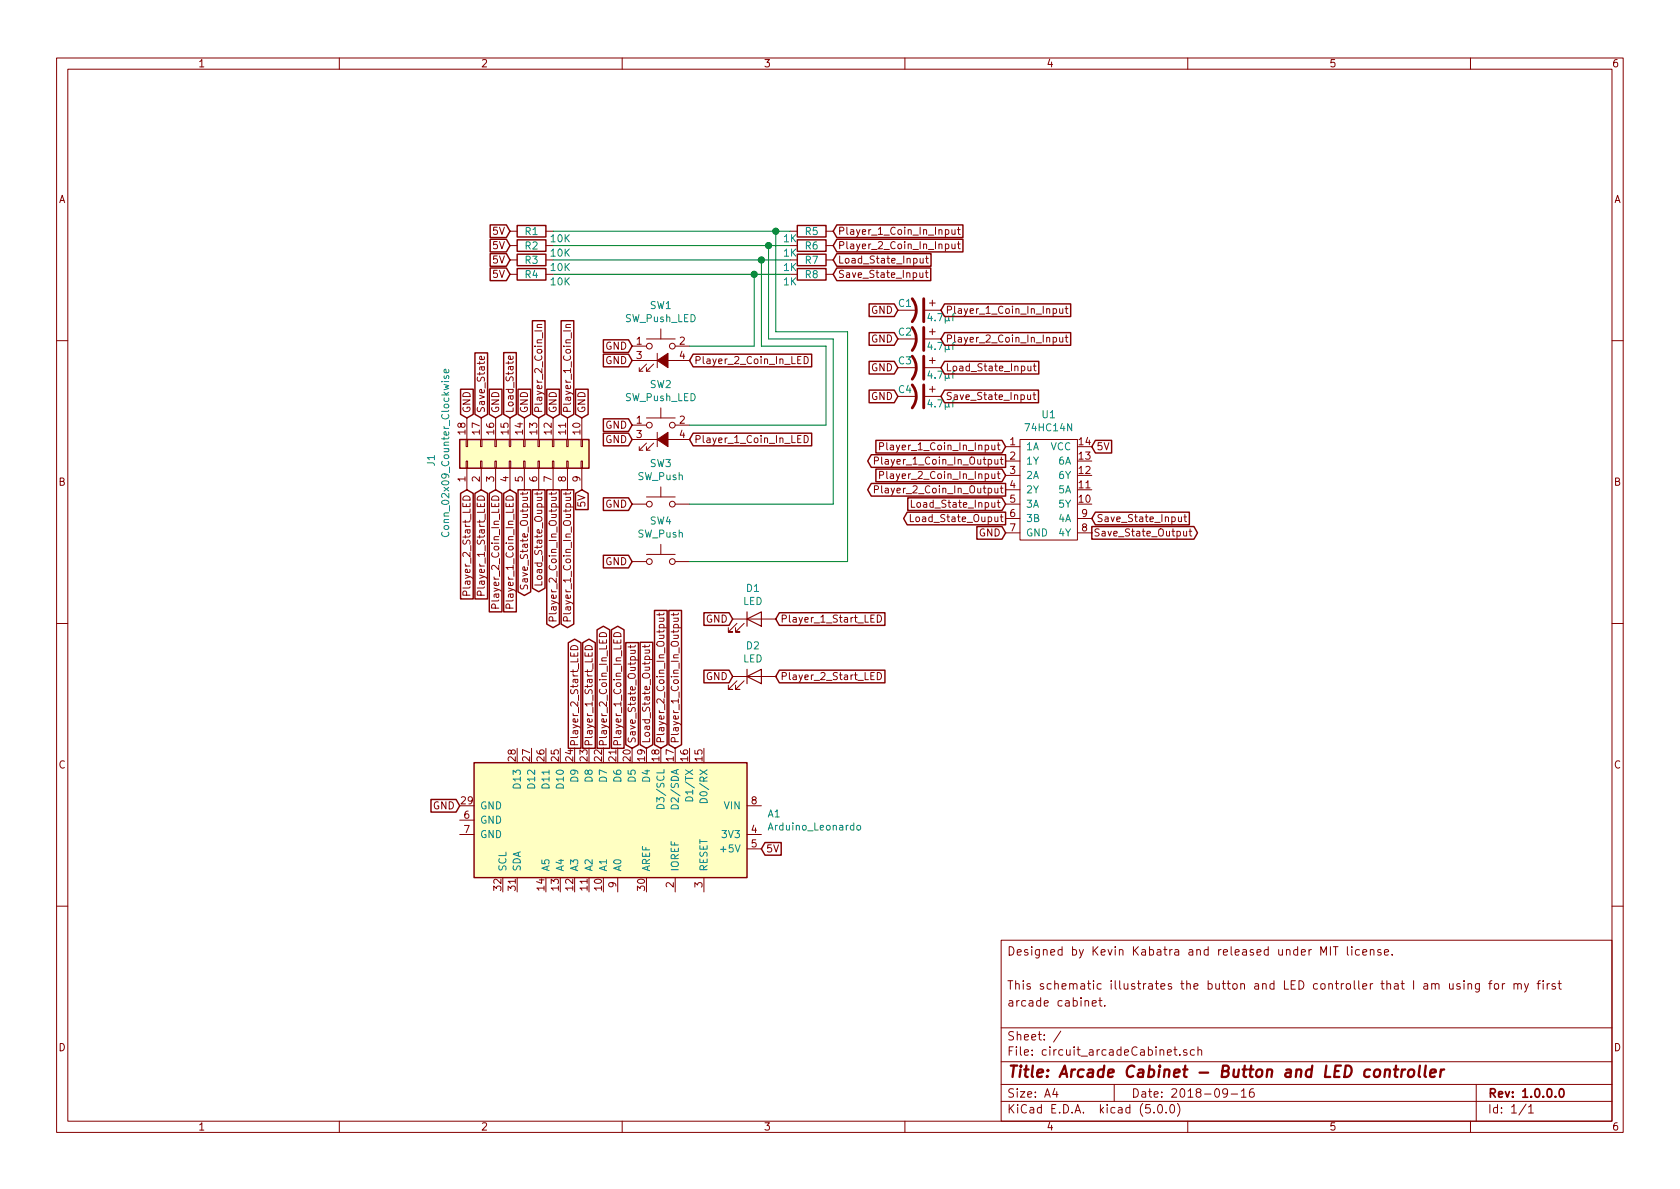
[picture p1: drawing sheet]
<svg xmlns="http://www.w3.org/2000/svg" width="297mm" height="210mm" viewBox="0 0 297 210" stroke-linecap="round" stroke-linejoin="round" font-family="sans-serif">
<g fill="none" stroke="#840000" stroke-width=".18">
<path d="M10 10.3h277v189.9h-277zM12 12.2h273v186.1h-273zM60 10.3v1.9M110 10.3v1.9M160 10.3v1.9M210 10.3v1.9M260 10.3v1.9M90.2 40.9h1.2M90.2 43.4h1.2M90.2 46h1.2M90.2 48.5h1.2M94.5 58.5h1.3"/>
<path d="M95 57.9h.8M95.8 57.4h-.8v.3l.1 .2M96.5 40.9h1.3M96.5 43.4h1.3M96.5 46h1.3M96.5 48.5h1.3M99.6 58.5h1.3M100.1 57.9h.8M100.9 57.4h-.8v.3l.1 .2M114.3 59.9h5.1M116.8 58.2v1.7M139.7 40.9h1.3"/>
<path d="M146 40.9h1.3M146 43.4h1.3M146 46h1.3M146 48.5h1.3M158.7 59.9h3.4M158.7 54.9h3.4M162.6 48.2l.1 .8 .3 .1 .2-.2M162.7 45.7v.8h.3l.2-.1M163.2 48.2v.9M163.2 45.7v.8M163.6 59.9h2.8M163.6 54.9h2.8"/>
<path d="M163.6 48.2h.5M163.7 45.7h.4M163.8 47.8v1.1l.3 .2M163.8 45.3v1l.3 .2M164.3 53.6h1.1M164.3 58.7h1.1M164.8 53.1v1M164.8 58.2v1M167.2 40.7l.3-.1 .3 .2-.2 .6h-.4M167.2 43.2l.3-.1 .3 .3-.2 .5h-.4M168.3 40.6l.1 .8h.3l.2-.1M168.3 43.1l.1 .8 .3 .1 .2-.1"/>
<path d="M168.9 40.6v.8M168.9 43.1v.9M169.3 40.6h.5M169.3 43.1h.5M169.5 40.2v1.1l.3 .1M169.5 42.7v1.1l.3 .2M186.2 54.6h.4l.2 .2-.1 .6h-.5M186.2 59.7h.4l.2 .2-.1 .5h-.5M187.4 54.6v.8h.3l.2-.1M187.4 59.7v.7l.3 .1 .2-.1M187.9 54.6v.8M187.9 59.7v.8"/>
<path d="M188.3 54.6h.5M188.3 59.7h.5M188.5 54.1v1.1l.3 .2M188.5 59.2v1.1l.3 .2M10 60.2h2M82.4 77.7h.3v1.3h-.3zM82.5 73.9v3.8M85 77.7h.2v1.3h-.2zM85.1 73.9v3.8M85.6 63.1v.3l-.1 .2-.6-.1v-.4l.2-.1 .1 .6M87.5 77.7h.3v1.3h-.3zM87.6 73.9v3.8"/>
<path d="M90 77.7h.3v1.3h-.3zM90.2 73.9v3.8M90.7 63v.4l-.1 .1h-.7v-.5l.3-.1 .1 .6M92.6 77.7h.2v1.3h-.2zM92.7 73.9v3.8M95.1 77.7h.3v1.3h-.3zM95.2 73.9v3.8M97.7 77.7h.2v1.3h-.2zM97.8 73.9v3.8M100.2 77.7h.3v1.3h-.3zM100.3 73.9v3.8M102.7 77.7h.3v1.3h-.3z"/>
<path d="M102.9 73.9v3.8M111.8 63.7h10.1M111.8 61.2h2.5M111.8 77.7h10.1M111.8 75.2h2.5M113 65v.7h.7M113 79v.6h.7M114.3 65v.7h.6M114.3 79v.6h.6M114.3 64.4l-1.3 1.3M114.3 78.4l-1.3 1.2M114.3 73.9h5.1"/>
<path d="M115.6 64.4l-1.3 1.3M115.6 78.4l-1.3 1.2M116.2 62.5v2.5M116.2 76.4v2.6M116.8 72.1v1.8M119.4 61.2h2.5M119.4 75.2h2.5M142.2 77a.64 .64 0 0 1 .7 .6 .64 .64 0 0 1-.7 .7zM142.2 63a.64 .64 0 0 1 .7 .7 .64 .64 0 0 1-.7 .6zM155.5 78.9l.7-.1v-.4l-.2-.1h-.5v1.2M158.7 65h3.4M158.7 70.1h3.4"/>
<path d="M163.6 65h2.8M163.6 70.1h2.8M164.3 63.7h1.1M164.3 68.8h1.1M164.8 63.2v1.1M164.8 68.3v1M176.3 78.7h.5M176.5 78.3v1.1l.3 .1M177.8 79h2.5M180.3 77.7h10.2v17.8h-10.2zM181.7 69.8v.8l.3 .1 .2-.2M181.7 64.7l.1 .8 .3 .1 .2-.1"/>
<path d="M182.2 69.8v.9M182.3 64.7v.9M182.7 69.8h.4M182.7 64.7h.5M182.8 69.4v1.1l.3 .2M182.9 64.3v1.1l.3 .2M285 60.2h2M82.4 81.5h.3v1.3h-.3zM82.5 82.8v3.8M85 81.5h.2v1.3h-.2zM85.1 82.8v3.8M87.5 81.5h.3v1.3h-.3z"/>
<path d="M87.6 82.8v3.8M90 81.5h.3v1.3h-.3zM90.2 82.8v3.8M92.4 87v.5M92.6 81.5h.2v1.3h-.2zM92.7 82.8v3.8M93.3 87l-.2 .3h-1.1M95 87v.5M95.1 81.5h.3v1.3h-.3zM95.2 82.8v3.8M95.8 87l-.2 .3h-1.1M97.5 87v.5"/>
<path d="M97.7 81.5h.2v1.3h-.2zM97.8 82.8v3.8M98.3 87l-.1 .3h-1.1M100.1 87v.5M100.2 81.5h.3v1.3h-.3zM100.3 82.8v3.8M100.9 87l-.2 .3h-1.1M102.7 81.5h.3v1.3h-.3zM102.9 82.8v3.8M111.8 89.1h2.5M111.8 99.3h2.5M114.3 87.9h5.1"/>
<path d="M114.3 98h5.1M116.8 86.1v1.8M116.8 96.3v1.7M119.4 89.1h2.5M119.4 99.3h2.5M154.6 86.6l.7-.1v-.5l-.2-.1h-.5v1.3M154.6 81.5l.7-.1v-.5l-.2-.1h-.5v1.3M155.5 84l.7-.1v-.4l-.2-.1h-.5v1.2M161 91v1.2h.5M161.1 88.4v1.3h.6M176.3 83.8h.5M176.3 88.9h.5"/>
<path d="M176.5 83.4v1l.3 .2M176.5 88.4v1.1l.3 .2M176.9 91.4h.4M176.9 86.3h.4M176.9 81.2h.4M177 85.9v1.1l.3 .2M177 80.8v1.1l.3 .2M177 91v1.1l.3 .1M177.8 81.5h2.5M177.8 84.1h2.5M177.8 86.6h2.5M177.8 89.1h2.5"/>
<path d="M177.8 91.7h2.5M177.8 94.2h2.5M190.5 91.7h2.5M190.5 94.2h2.5M208.4 91.4v.8h.3l.2-.1M208.9 91.4v.8M209.3 93.9v.8l.3 .1 .2-.1M209.3 91.4h.5M209.5 91v1.1l.3 .1M209.8 93.9v.9M210.2 93.9h.5M210.4 93.5v1.1l.3 .2"/>
<path d="M10 110.3h2M82.5 105.3l-.1-.7h-.4l-.2 .1v.6h1.3M85 105.3l-.1-.7h-.4l-.1 .1v.6h1.2M87.6 107.5l-.1-.6-.1-.1-.4 .1-.1 .2v.4h1.3M90.1 107.5v-.6l-.2-.1-.3 .1-.1 .2v.4h1.2M92.1 103.4l-.1 .5 .1 .2h.4l.2-.5 .3-.2 .3 .3-.1 .5M95.8 102.8v.6h-1.3M97.7 109.8l-.1-.7h-.4l-.1 .2v.5h1.2M100.3 109.8l-.1-.7h-.5l-.1 .2v.5h1.3M100.9 115.4v.6h1.3v-.6M101.1 114.3a.67 .67 0 0 1 .7-.1 .67 .67 0 0 1 .4 .7h-1.3zM103.4 115.4v.6h1.3v-.6"/>
<path d="M103.6 114.3a.67 .67 0 0 1 .8-.1 .67 .67 0 0 1 .3 .7h-1.3zM106.1 112a.67 .67 0 0 1 .8-.1 .67 .67 0 0 1 .3 .7h-1.2zM108.7 112a.67 .67 0 0 1 .7-.1 .67 .67 0 0 1 .4 .7h-1.3zM111.5 115h.8M111.5 114.1v.5M112.2 115l.1 .2v.3h-.8M112.3 114.1l-.2 .3h-1.1M114 115h.9M114 114v.5M114.7 115l.2 .1-.1 .3-.8 .1M114.9 114l-.2 .3h-1.1M116.6 109.3h.8"/>
<path d="M116.6 108.4v.5M116.6 111v-.4l.2-.2 .5 .1v.5M117.3 109.3l.1 .2-.1 .3-.7 .1M117.4 108.4l-.2 .3h-1.1M119.1 109.3h.8M119.1 108.4v.5M119.2 111l-.1-.4 .2-.2 .6 .1v.5M119.8 109.3l.1 .2v.3l-.8 .1M119.9 108.4l-.1 .3h-1.1M129.5 119.6h7.7M129.5 109.5h7.7M130.3 110.2l-1.5 1.6h.7h-.7v-.8"/>
<path d="M131.6 110.2l-1.6 1.6h.8h-.8v-.8M155.1 108.8a.64 .64 0 0 1 .8 .6 .64 .64 0 0 1-.8 .6zM155.1 118.9a.64 .64 0 0 1 .8 .7 .64 .64 0 0 1-.8 .6zM285 110.3h2M130.3 120.4l-1.5 1.5h.7h-.7v-.7M131.6 120.4l-1.6 1.5h.8h-.8v-.7M81.3 147.6h2.5M81.3 145h2.5M109.2 155.2v2.5M119.4 155.2v2.5M124.5 155.2v2.5M132.1 147.6h2.5"/>
<path d="M132.1 150.1h2.5M132.1 142.5h2.5M10 160.2h2M177 166.3h108v32h-108zM193.1 177.4l.7-.1v-.3l-.5-.1-.2 .2 .1 .7h.6M194.3 176.9h.5M194.5 176.4v1.3l.3 .2M195.3 177.8v.1M233.5 168.9v-1.5l.5 1.1 .5-1.1v1.5M235.2 167.4v1.5M235.7 167.4h.9M236.1 167.4v1.5"/>
<path d="M238.2 167.4v1.3l.2 .2M239 167.4v.2M239 167.9v1M240.4 168l-.5-.1-.3 .3 .1 .6 .2 .1 .5-.1M240.9 168.4l.8-.1-.1-.3-.5-.1-.2 .2 .1 .7h.6M242.3 168l.2-.1 .4 .1v.9M242.3 167.9v1M244.1 168l-.3-.1-.2 .2v.2l.5 .2v.3h-.5M244.8 168.4l.7-.1-.1-.3-.4-.1-.2 .2 .1 .7h.5M246.2 168.8v.1M253.8 174.1a.36 .36 0 0 1 .3-.2 .36 .36 0 0 1 .3 .2v.8M256.3 173.9l.1 .9 .3 .1 .2-.1"/>
<path d="M256.9 173.9v1M258.1 174a.37 .37 0 0 0-.5 .1v.3l.5 .1 .1 .1-.2 .3-.4-.1M258.9 173.4v.2M258.9 173.9v1M259.6 174.1l.2-.2 .3 .1 .1 .9M259.6 173.9v1M261.6 173.9v1.3l-.3 .2h-.4M261.6 174l-.5-.1-.2 .3v.6l.2 .1 .5-.1M263.2 173.9h.6M263.8 173.4l-.3 .1-.1 .2v1.2M264.3 174.1l.2-.2 .4 .2v.7l-.2 .1-.4-.1zM265.6 173.9v1"/>
<path d="M266.1 173.9l-.3 .1-.2 .2M267.7 174.1l.1-.1a.37 .37 0 0 1 .6 .1v.8M267.7 173.9v1M268.4 174.1v-.1a.37 .37 0 0 1 .6 .1v.8M269.5 173.9l.4 1M270.3 173.9l-.5 1.4-.3 .1M271.8 173.9h.5M272.3 173.4l-.3 .3v1.2M272.8 173.4v.2M272.8 173.9v1M273.6 173.9v1M274 173.9l-.4 .2v.1"/>
<path d="M275 174a.37 .37 0 0 0-.6 .1l.1 .3 .5 .1 .1 .1-.3 .3-.4-.1M275.5 173.9h.5M275.7 173.4v1.3l.3 .2M285 160.2h2M60 198.3v1.9M110 198.3v1.9M160 198.3v1.9M177 194.8h108M177 191.8h108M177 187.8h108M177 181.8h108M186.5 192.5l-.4 1h1"/>
<path d="M186.8 193v1M187.6 182.3l-1.3 2M197 191.8v3M204 196.7v.1M204.8 195.5l.4-.2a.94 .94 0 0 1 0 1.5 .79 .79 0 0 1-.4-1.3zM206.2 196.7v.1M207 195.4l.3-.1a.94 .94 0 0 1 0 1.5 .82 .82 0 0 1-.3-1.4zM207.5 185.6h.6M207.7 185.1v1.3l.4 .2M208.2 195.1a1.71 1.71 0 0 1 0 2.3M208.6 186.5v.1M209.8 185.7a.37 .37 0 0 0-.6 .1l.1 .2 .5 .2 .1 .1-.2 .3-.5-.1"/>
<path d="M210 198.3v1.9M211.2 185.7l-.5-.1-.2 .3v.6l.2 .1 .5-.1M211.8 185.7h.1a.37 .37 0 0 1 .6 .1v.8M211.8 185.1v1.5M217 193.2l-.1 .2a.48 .48 0 0 1-.6-.1v-.6a.48 .48 0 0 1 .6-.1l.1 .1a1.19 1.19 0 0 1-.2 1.2l-.5 .1M217.7 193.5h1.1M219.5 193l.4-.5v1.5M219.5 194h.8M221.6 192.5a.59 .59 0 0 0-.7 .7l.1 .7 .2 .1 .5-.1 .1-.5-.2-.2-.4-.1-.3 .3M260 198.3v1.9M261 191.8v6.5M269.8 195.2l-1.2 2"/>
<path d="M270.3 195.8l.4-.5v1.5M270.3 196.8h.8"/>
<circle cx="114.8" cy="75.2" r=".51"/>
<circle cx="114.8" cy="61.2" r=".51"/>
<circle cx="118.9" cy="61.2" r=".51"/>
<circle cx="118.9" cy="75.2" r=".51"/>
<circle cx="114.8" cy="89.1" r=".51"/>
<circle cx="114.8" cy="99.3" r=".51"/>
<circle cx="118.9" cy="89.1" r=".51"/>
<circle cx="118.9" cy="99.3" r=".51"/>
</g>
<path d="M275.9 192.6l.1-.1a.8 .8 0 0 1 .5 .8 .8 .8 0 0 1-.5 .7 1 1 0 0 1-.1-1.4z" fill="none" stroke="#840000" stroke-width=".3"/>
<path d="M244.9 189.3a.52 .52 0 0 1 .9 .1l-.2 1M244.9 189.1l-.1 1.3M246.5 189.1h.7M246.8 188.4l-.2 1.8 .1 .1 .4 .1M247.9 189.1l-.2 1.3M248.5 189.1a.54 .54 0 0 0-.6 .4M249.1 189.3a.54 .54 0 0 1 .6-.2 .54 .54 0 0 1 .4 .4l-.1 .6a.56 .56 0 0 1-.5 .4 .56 .56 0 0 1-.6-.4zM251.1 188.4l-.3 1.8 .3 .2M252.1 188.4l-.2 1.8 .2 .2M252.9 189.8l1-.2-.1-.4-.5-.1-.4 .3v.9l.2 .1 .6-.1M254.8 189.1l-.2 1.3M255.3 189.1a.54 .54 0 0 0-.6 .4" fill="none" stroke="#840000" stroke-width=".41"/>
<g fill="#ffffc2" stroke="#ffffc2" stroke-width=".18">
<path d="M83.8 134.9h48.3v20.3h-48.3z"/>
<path d="M81.3 77.7h22.8v5.1h-22.8z"/>
</g>
<g fill="none" stroke="#840000" stroke-width=".25">
<path d="M86.7 39.8h2.8l.7 1.1-.7 1.1h-2.8zM91.4 39.9h5.1v2h-5.1zM141 39.9h5v2h-5zM148 39.8h22.3v2.2h-22.3l-.7-1.1zM86.7 42.3h2.8l.7 1.1-.7 1.1h-2.8zM86.7 44.9h2.8l.7 1.1-.7 1.1h-2.8zM86.7 47.4h2.8l.7 1.1-.7 1.1h-2.8zM91.4 47.5h5.1v2h-5.1zM91.4 45h5.1v2h-5.1zM91.4 42.4h5.1v2h-5.1zM94.1 56.7h2.3v16.6l-1.2 .6-1.1-.6zM99.2 56.7h2.2v16.6l-1.1 .6-1.1-.6z"/>
<path d="M141 42.4h5v2h-5zM141 45h5v2h-5zM141 47.5h5v2h-5zM148 47.4h16.6v2.2h-16.6l-.7-1.1zM148 44.9h16.6v2.2h-16.6l-.7-1.1zM148 42.3h22.3v2.2h-22.3l-.7-1.1zM153.7 53.7h4.4l.6 1.2-.6 1.1h-4.4zM153.7 58.8h4.4l.6 1.1-.6 1.2h-4.4zM167 53.7h22.3v2.3h-22.3l-.6-1.1zM167 58.8h22.3v2.3h-22.3l-.6-1.2zM81.3 77.7h22.8v5.1h-22.8zM81.4 68.8h2.3v4.5l-1.2 .6-1.1-.6z"/>
<path d="M84 62.4h2.2v10.9l-1.1 .6-1.1-.6zM86.5 68.8h2.2v4.5l-1.1 .6-1.1-.6zM89.1 62.4h2.2v10.9l-1.1 .6-1.1-.6zM91.6 68.8h2.2v4.5l-1.1 .6-1.1-.6zM96.7 68.8h2.2v4.5l-1.1 .6-1.1-.6zM101.8 68.8h2.2v4.5l-1.1 .6-1.1-.6zM106.7 60.1h4.4l.7 1.1-.7 1.1h-4.4zM106.7 62.6h4.4l.7 1.1-.7 1.2h-4.4zM106.7 74.1h4.4l.7 1.1-.7 1.1h-4.4zM106.7 76.6h4.4l.7 1.1-.7 1.1h-4.4zM122.6 76.6h20.9v2.2h-20.9l-.7-1.1zM122.6 62.6h20.9v2.3h-20.9l-.7-1.2z"/>
<path d="M153.7 63.9h4.4l.6 1.1-.6 1.1h-4.4zM153.7 69h4.4l.6 1.1-.6 1.1h-4.4zM154.9 77.9h22.3l.6 1.1-.6 1.1h-22.3zM167 63.9h16.7v2.2h-16.7l-.6-1.1zM167 69h16.6v2.2h-16.6l-.6-1.1zM193.7 77.9h2.8v2.2h-2.8l-.7-1.1zM81.4 87.2l1.1-.6 1.2 .6v18.7h-2.3zM84 87.2l1.1-.6 1.1 .6v18.7h-2.2zM86.5 87.2l1.1-.6 1.1 .6v21h-2.2zM89.1 87.2l1.1-.6 1.1 .6v21h-2.2zM91.6 86.6h2.2v18.1l-1.1 .6-1.1-.6zM94.1 86.6h2.3v17.4l-1.2 .6-1.1-.6z"/>
<path d="M96.7 86.6h2.2v23.8l-1.1 .6-1.1-.6zM99.2 86.6h2.2v23.8l-1.1 .6-1.1-.6zM101.8 87.2l1.1-.6 1.1 .6v2.9h-2.2zM106.7 88h4.4l.7 1.1-.7 1.2h-4.4zM106.7 98.2h4.4l.7 1.1-.7 1.1h-4.4zM154.1 85.5h23.7v2.2h-23.7l-.7-1.1zM154.1 80.4h23.7v2.2h-23.7l-.7-1.1zM154.9 83h22.3l.6 1.1-.6 1.1h-22.3zM160.4 90.6h17.4v2.2h-17.4l-.6-1.1zM160.5 88h16.7l.6 1.1-.6 1.2h-16.7zM172.7 93.1h4.5l.6 1.1-.6 1.1h-4.5zM193 93.1h18.1l.6 1.1-.6 1.1h-18.1z"/>
<path d="M193.7 90.6h16.6v2.2h-16.6l-.7-1.1zM100.5 113.7l1.1-.7 1.1 .7v18.6h-2.2zM103 113.7l1.1-.7 1.2 .7v18.6h-2.3zM105.6 111.4l1.1-.7 1.1 .7v20.9h-2.2zM108.1 111.4l1.1-.7 1.1 .7v20.9h-2.2zM110.6 113.6h2.3v18.1l-1.1 .6-1.2-.6zM113.2 113.6h2.2v18.1l-1.1 .6-1.1-.6zM115.7 107.9h2.3v23.8l-1.2 .6-1.1-.6zM118.3 107.9h2.2v23.8l-1.1 .6-1.1-.6zM124.5 108.4h4.4l.6 1.1-.6 1.1h-4.4zM124.5 118.5h4.4l.6 1.1-.6 1.1h-4.4zM137.8 108.4h18.7v2.2h-18.7l-.6-1.1z"/>
<path d="M137.8 118.5h18.7v2.2h-18.7l-.6-1.1zM83.8 134.9h48.3v20.3h-48.3zM76.2 141.4h4.4l.7 1.1-.7 1.1h-4.4zM135.3 149h2.8v2.2h-2.8l-.7-1.1z"/>
</g>
<path d="M78.6 66.5l-.1 .3 .2 .1h.2l.1-.4h.3v.4M79.3 65.4v.3l-.1 .2h-.6v-.5l.2-.1 .1 .6M78.2 94.1a.6 .6 0 0 0 .4 .8 .6 .6 0 0 0 .7-.6l-.1-.2M116.3 142.4a.67 .67 0 0 1 .8-.1 .67 .67 0 0 1 .3 .7h-1.3zM118.8 142.4a.67 .67 0 0 1 .8-.1 .67 .67 0 0 1 .3 .7h-1.2zM121.3 141.1a.68 .68 0 0 1 .8-.2 .68 .68 0 0 1 .4 .7h-1.3zM123.9 141.3a.67 .67 0 0 1 .8 0 .67 .67 0 0 1 .3 .6h-1.3zM151.6 146l.3-.1 .3 .3-.2 .5-.3 .1-.2-.2z" fill="none" stroke="#008484" stroke-width=".18"/>
<g fill="#840000" stroke="#840000" stroke-width=".18">
<path d="M116.2 63.7l1.9-1.2v2.5z"/>
<path d="M116.2 77.7l1.9-1.3v2.6z"/>
</g>
<path d="M132.1 119.6l2.5-1.2v2.5zM132.1 109.5l2.5-1.3v2.5zM132.1 108.2v2.5M132.1 118.4v2.5" fill="none" stroke="#840000" stroke-width=".2"/>
<path d="M161.3 52.8a3.3 3.3 0 0 1 0 4.1M161.3 57.9a3.3 3.3 0 0 1 0 4.1M163.3 52.8v4.1M163.3 57.9v4.1M161.3 63a3.3 3.3 0 0 1 0 4.1M161.3 68.1a3.3 3.3 0 0 1 0 4M163.3 63v4.1M163.3 68.1v4" fill="none" stroke="#840000" stroke-width=".51"/>
<path d="M97.8 48.5h41.9M97.8 40.9h41.9M97.8 43.4h41.9M97.8 46h41.9M133.3 48.5v12.7h-11.4M134.6 46v15.2h11.4v14h-24.1M135.9 43.4v16.5h11.4v29.2h-25.4M137.2 40.9v17.8h12.7v40.6h-28" fill="none" stroke="#008400" stroke-width=".18"/>
<g fill="#008400" stroke="#008400" stroke-width=".25">
<circle cx="133.4" cy="48.5" r=".51"/>
<circle cx="134.6" cy="46" r=".51"/>
<circle cx="135.9" cy="43.4" r=".51"/>
<circle cx="137.2" cy="40.9" r=".51"/>
</g>
<text font-size="2.8" fill="#840000" x="178" y="190.5">Title: Arcade Cabinet - Button and LED controller</text>
<g font-size="2.1" fill="#840000">
<text x="178" y="169">Designed by Kevin Kabatra and released under MIT license.</text>
<text x="178" y="178">arcade cabinet.</text>
<text x="178" y="175">This schematic illustrates the button and LED controller that I am using for my first</text>
<text x="178" y="184">Sheet: /</text>
<text x="178" y="186.7">File: circuit_arcadeCabinet.sch</text>
<text x="178" y="196.9">KiCad E.D.A. kicad (5.0.0)</text>
<text x="178" y="194.1">Size: A4</text>
<text x="200" y="194.1">Date: 2018-09-16</text>
<text x="263" y="194.1">Rev: 1.0.0.0</text>
<text x="263" y="196.9">Id: 1/1</text>
</g>
<g font-size="1.8" fill="#840000">
<text x="35" y="11.9">1</text>
<text x="85" y="11.9">2</text>
<text x="135" y="11.9">3</text>
<text x="185" y="11.9">4</text>
<text x="235" y="11.9">5</text>
<text x="285" y="11.9">6</text>
<text x="10.4" y="35.9">A</text>
<text x="285.4" y="35.9">A</text>
<text x="87.2" y="41.5">5V</text>
<text x="148.1" y="41.5">Player_1_Coin_In_Input</text>
<text x="87.2" y="44.1">5V</text>
<text x="87.2" y="46.6">5V</text>
<text x="138.6" y="42.8">1K</text>
<text x="138.6" y="45.4">1K</text>
<text x="138.6" y="47.9">1K</text>
<text x="148.1" y="46.6">Load_State_Input</text>
<text x="148.1" y="44.1">Player_2_Coin_In_Input</text>
<text x="87.2" y="49.1">5V</text>
<text x="148.1" y="49.1">Save_State_Input</text>
<text x="154" y="55.5">GND</text>
<text x="167.2" y="55.5">Player_1_Coin_In_Input</text>
<text x="107" y="61.8">GND</text>
<text x="107" y="64.4">GND</text>
<text x="112.5" y="61">1</text>
<text x="112.5" y="63.5">3</text>
<text x="120.2" y="61">2</text>
<text x="120.2" y="63.5">4</text>
<text x="122.7" y="64.4">Player_2_Coin_In_LED</text>
<text x="154" y="60.6">GND</text>
<text x="154" y="65.7">GND</text>
<text x="167.2" y="60.6">Player_2_Coin_In_Input</text>
<text x="167.2" y="65.7">Load_State_Input</text>
<text x="154" y="70.7">GND</text>
<text x="167.2" y="70.7">Save_State_Input</text>
<text x="82.3" y="76.8" transform="rotate(-90 82.3 76.8)">18</text>
<text x="83.2" y="73.1" transform="rotate(-90 83.2 73.1)">GND</text>
<text x="84.8" y="76.8" transform="rotate(-90 84.8 76.8)">17</text>
<text x="85.7" y="73.1" transform="rotate(-90 85.7 73.1)">Save_State</text>
<text x="87.4" y="76.8" transform="rotate(-90 87.4 76.8)">16</text>
<text x="88.3" y="73.1" transform="rotate(-90 88.3 73.1)">GND</text>
<text x="89.9" y="76.8" transform="rotate(-90 89.9 76.8)">15</text>
<text x="90.8" y="73.1" transform="rotate(-90 90.8 73.1)">Load_State</text>
<text x="92.5" y="76.8" transform="rotate(-90 92.5 76.8)">14</text>
<text x="93.3" y="73.1" transform="rotate(-90 93.3 73.1)">GND</text>
<text x="95" y="76.8" transform="rotate(-90 95 76.8)">13</text>
<text x="95.9" y="73.1" transform="rotate(-90 95.9 73.1)">Player_2_Coin_In</text>
<text x="97.5" y="76.8" transform="rotate(-90 97.5 76.8)">12</text>
<text x="98.4" y="73.1" transform="rotate(-90 98.4 73.1)">GND</text>
<text x="100.1" y="76.8" transform="rotate(-90 100.1 76.8)">11</text>
<text x="101" y="73.1" transform="rotate(-90 101 73.1)">Player_1_Coin_In</text>
<text x="102.6" y="76.8" transform="rotate(-90 102.6 76.8)">10</text>
<text x="103.5" y="73.1" transform="rotate(-90 103.5 73.1)">GND</text>
<text x="107" y="75.8">GND</text>
<text x="112.5" y="74.9">1</text>
<text x="112.5" y="77.5">3</text>
<text x="120.2" y="74.9">2</text>
<text x="120.2" y="77.5">4</text>
<text x="107" y="78.4">GND</text>
<text x="122.7" y="78.4">Player_1_Coin_In_LED</text>
<text x="156" y="82.2">Player_1_Coin_In_Output</text>
<text x="157" y="79.6">Player_1_Coin_In_Input</text>
<text x="178.6" y="78.7">1</text>
<text x="178.6" y="81.3">2</text>
<text x="178.6" y="83.8">3</text>
<text x="190.8" y="83.8">12</text>
<text x="190.8" y="81.3">13</text>
<text x="190.8" y="78.7">14</text>
<text x="193.8" y="79.6">5V</text>
<text x="10.4" y="85.9">B</text>
<text x="82.3" y="85.2" transform="rotate(-90 82.3 85.2)">1</text>
<text x="84.8" y="85.2" transform="rotate(-90 84.8 85.2)">2</text>
<text x="87.4" y="85.2" transform="rotate(-90 87.4 85.2)">3</text>
<text x="89.9" y="85.2" transform="rotate(-90 89.9 85.2)">4</text>
<text x="92.5" y="85.2" transform="rotate(-90 92.5 85.2)">5</text>
<text x="95" y="85.2" transform="rotate(-90 95 85.2)">6</text>
<text x="97.5" y="85.2" transform="rotate(-90 97.5 85.2)">7</text>
<text x="100.1" y="85.2" transform="rotate(-90 100.1 85.2)">8</text>
<text x="102.6" y="85.2" transform="rotate(-90 102.6 85.2)">9</text>
<text x="103.5" y="89.6" transform="rotate(-90 103.5 89.6)">5V</text>
<text x="107" y="89.8">GND</text>
<text x="156" y="87.2">Player_2_Coin_In_Output</text>
<text x="157" y="84.7">Player_2_Coin_In_Input</text>
<text x="162.2" y="89.8">Load_State_Input</text>
<text x="178.6" y="86.4">4</text>
<text x="178.6" y="88.9">5</text>
<text x="190.8" y="88.9">10</text>
<text x="190.8" y="86.4">11</text>
<text x="285.4" y="85.9">B</text>
<text x="161.8" y="92.3">Load_State_Ouput</text>
<text x="173.1" y="94.9">GND</text>
<text x="178.6" y="91.4">6</text>
<text x="178.6" y="94">7</text>
<text x="191.3" y="94">8</text>
<text x="191.3" y="91.4">9</text>
<text x="193.3" y="94.9">Save_State_Output</text>
<text x="193.8" y="92.3">Save_State_Input</text>
<text x="107" y="99.9">GND</text>
<text x="83.2" y="104.2" transform="rotate(-90 83.2 104.2)">Player_2_Start_LED</text>
<text x="85.7" y="104.2" transform="rotate(-90 85.7 104.2)">Player_1_Start_LED</text>
<text x="88.3" y="106.7" transform="rotate(-90 88.3 106.7)">Player_2_Coin_In_LED</text>
<text x="90.8" y="106.7" transform="rotate(-90 90.8 106.7)">Player_1_Coin_In_LED</text>
<text x="93.3" y="103.1" transform="rotate(-90 93.3 103.1)">Save_State_Output</text>
<text x="95.9" y="102.6" transform="rotate(-90 95.9 102.6)">Load_State_Ouput</text>
<text x="98.4" y="108.4" transform="rotate(-90 98.4 108.4)">Player_2_Coin_In_Output</text>
<text x="101" y="108.4" transform="rotate(-90 101 108.4)">Player_1_Coin_In_Output</text>
<text x="124.8" y="110.1">GND</text>
<text x="137.9" y="110.1">Player_1_Start_LED</text>
<text x="124.8" y="120.3">GND</text>
<text x="137.9" y="120.3">Player_2_Start_LED</text>
<text x="112.4" y="131.5" transform="rotate(-90 112.4 131.5)">Save_State_Output</text>
<text x="114.9" y="131.5" transform="rotate(-90 114.9 131.5)">Load_State_Output</text>
<text x="117.5" y="131.5" transform="rotate(-90 117.5 131.5)">Player_2_Coin_In_Output</text>
<text x="120" y="131.5" transform="rotate(-90 120 131.5)">Player_1_Coin_In_Output</text>
<text x="10.4" y="135.9">C</text>
<text x="91.2" y="134.6" transform="rotate(-90 91.2 134.6)">28</text>
<text x="93.7" y="134.6" transform="rotate(-90 93.7 134.6)">27</text>
<text x="96.3" y="134.6" transform="rotate(-90 96.3 134.6)">26</text>
<text x="98.8" y="134.6" transform="rotate(-90 98.8 134.6)">25</text>
<text x="101.3" y="134.6" transform="rotate(-90 101.3 134.6)">24</text>
<text x="102.2" y="132.1" transform="rotate(-90 102.2 132.1)">Player_2_Start_LED</text>
<text x="103.9" y="134.6" transform="rotate(-90 103.9 134.6)">23</text>
<text x="104.8" y="132.1" transform="rotate(-90 104.8 132.1)">Player_1_Start_LED</text>
<text x="106.4" y="134.6" transform="rotate(-90 106.4 134.6)">22</text>
<text x="107.3" y="132.1" transform="rotate(-90 107.3 132.1)">Player_2_Coin_In_LED</text>
<text x="109" y="134.6" transform="rotate(-90 109 134.6)">21</text>
<text x="109.9" y="132.1" transform="rotate(-90 109.9 132.1)">Player_1_Coin_In_LED</text>
<text x="111.5" y="134.6" transform="rotate(-90 111.5 134.6)">20</text>
<text x="114" y="134.6" transform="rotate(-90 114 134.6)">19</text>
<text x="116.6" y="134.6" transform="rotate(-90 116.6 134.6)">18</text>
<text x="119.1" y="134.6" transform="rotate(-90 119.1 134.6)">17</text>
<text x="121.7" y="134.6" transform="rotate(-90 121.7 134.6)">16</text>
<text x="124.2" y="134.6" transform="rotate(-90 124.2 134.6)">15</text>
<text x="285.4" y="135.9">C</text>
<text x="76.6" y="143.1">GND</text>
<text x="81.6" y="142.2">29</text>
<text x="132.9" y="142.2">8</text>
<text x="82.1" y="144.8">6</text>
<text x="82.1" y="147.3">7</text>
<text x="132.9" y="147.3">4</text>
<text x="132.9" y="149.9">5</text>
<text x="135.4" y="150.7">5V</text>
<text x="88.6" y="157.4" transform="rotate(-90 88.6 157.4)">32</text>
<text x="91.2" y="157.4" transform="rotate(-90 91.2 157.4)">31</text>
<text x="96.3" y="157.4" transform="rotate(-90 96.3 157.4)">14</text>
<text x="98.8" y="157.4" transform="rotate(-90 98.8 157.4)">13</text>
<text x="101.3" y="157.4" transform="rotate(-90 101.3 157.4)">12</text>
<text x="103.9" y="157.4" transform="rotate(-90 103.9 157.4)">11</text>
<text x="106.4" y="157.4" transform="rotate(-90 106.4 157.4)">10</text>
<text x="109" y="156.9" transform="rotate(-90 109 156.9)">9</text>
<text x="114" y="157.4" transform="rotate(-90 114 157.4)">30</text>
<text x="119.1" y="156.9" transform="rotate(-90 119.1 156.9)">2</text>
<text x="124.2" y="156.9" transform="rotate(-90 124.2 156.9)">3</text>
<text x="10.4" y="185.9">D</text>
<text x="285.4" y="185.9">D</text>
<text x="35" y="199.9">1</text>
<text x="85" y="199.9">2</text>
<text x="135" y="199.9">3</text>
<text x="185" y="199.9">4</text>
<text x="235" y="199.9">5</text>
<text x="285" y="199.9">6</text>
</g>
<g font-size="1.8" fill="#008484">
<text x="92.9" y="41.6">R1</text>
<text x="142.4" y="41.6">R5</text>
<text x="92.9" y="46.7">R3</text>
<text x="92.9" y="44.1">R2</text>
<text x="97.4" y="47.9">10K</text>
<text x="97.4" y="45.4">10K</text>
<text x="97.4" y="42.8">10K</text>
<text x="142.4" y="44.1">R6</text>
<text x="142.4" y="46.7">R7</text>
<text x="92.9" y="49.2">R4</text>
<text x="97.4" y="50.5">10K</text>
<text x="138.6" y="50.5">1K</text>
<text x="142.4" y="49.2">R8</text>
<text x="110.5" y="57">SW_Push_LED</text>
<text x="114.9" y="54.7">SW1</text>
<text x="158.9" y="54.3">C1</text>
<text x="158.9" y="59.4">C2</text>
<text x="164.3" y="56.8">4.7µf</text>
<text x="158.9" y="64.4">C3</text>
<text x="164.3" y="61.9">4.7µf</text>
<text x="110.5" y="70.9">SW_Push_LED</text>
<text x="114.9" y="68.6">SW2</text>
<text x="158.9" y="69.5">C4</text>
<text x="164.3" y="67">4.7µf</text>
<text x="164.3" y="72.1">4.7µf</text>
<text x="181.5" y="76.3">74HC14N</text>
<text x="184.3" y="74">U1</text>
<text x="76.9" y="82.4" transform="rotate(-90 76.9 82.4)">J1</text>
<text x="114.9" y="82.6">SW3</text>
<text x="181.4" y="79.6">1A</text>
<text x="181.4" y="82.2">1Y</text>
<text x="185.8" y="79.6">VCC</text>
<text x="187.2" y="82.2">6A</text>
<text x="112.8" y="84.9">SW_Push</text>
<text x="181.4" y="84.7">2A</text>
<text x="181.4" y="87.2">2Y</text>
<text x="181.4" y="89.8">3A</text>
<text x="187.2" y="87.2">5A</text>
<text x="187.3" y="89.8">5Y</text>
<text x="187.3" y="84.7">6Y</text>
<text x="79.4" y="94" transform="rotate(-90 79.4 94)">Conn_02x09_Counter_Clockwise</text>
<text x="112.8" y="95.1">SW_Push</text>
<text x="114.9" y="92.8">SW4</text>
<text x="181.4" y="92.3">3B</text>
<text x="181.4" y="94.9">GND</text>
<text x="187.2" y="92.3">4A</text>
<text x="187.3" y="94.9">4Y</text>
<text x="131.4" y="107">LED</text>
<text x="132" y="104.7">D1</text>
<text x="131.4" y="117.1">LED</text>
<text x="132" y="114.8">D2</text>
<text x="84.8" y="143.1">GND</text>
<text x="92.1" y="139.1" transform="rotate(-90 92.1 139.1)">D13</text>
<text x="94.6" y="139.1" transform="rotate(-90 94.6 139.1)">D12</text>
<text x="97.2" y="139.1" transform="rotate(-90 97.2 139.1)">D11</text>
<text x="99.7" y="139.1" transform="rotate(-90 99.7 139.1)">D10</text>
<text x="102.2" y="138.1" transform="rotate(-90 102.2 138.1)">D9</text>
<text x="104.8" y="138.1" transform="rotate(-90 104.8 138.1)">D8</text>
<text x="107.3" y="138.1" transform="rotate(-90 107.3 138.1)">D7</text>
<text x="109.9" y="138.1" transform="rotate(-90 109.9 138.1)">D6</text>
<text x="112.4" y="138.1" transform="rotate(-90 112.4 138.1)">D5</text>
<text x="114.9" y="138.1" transform="rotate(-90 114.9 138.1)">D4</text>
<text x="117.5" y="142.2" transform="rotate(-90 117.5 142.2)">D3/SCL</text>
<text x="120" y="142.4" transform="rotate(-90 120 142.4)">D2/SDA</text>
<text x="122.6" y="140.9" transform="rotate(-90 122.6 140.9)">D1/TX</text>
<text x="125.1" y="141.1" transform="rotate(-90 125.1 141.1)">D0/RX</text>
<text x="128.1" y="143.1">VIN</text>
<text x="84.8" y="145.7">GND</text>
<text x="84.8" y="148.2">GND</text>
<text x="127.9" y="148.2">3V3</text>
<text x="135.8" y="144.5">A1</text>
<text x="136.2" y="146.9">Arduino_Leonardo</text>
<text x="89.5" y="154.2" transform="rotate(-90 89.5 154.2)">SCL</text>
<text x="92.1" y="154.2" transform="rotate(-90 92.1 154.2)">SDA</text>
<text x="97.2" y="154.2" transform="rotate(-90 97.2 154.2)">A5</text>
<text x="99.7" y="154.2" transform="rotate(-90 99.7 154.2)">A4</text>
<text x="102.2" y="154.2" transform="rotate(-90 102.2 154.2)">A3</text>
<text x="104.8" y="154.2" transform="rotate(-90 104.8 154.2)">A2</text>
<text x="107.3" y="154.2" transform="rotate(-90 107.3 154.2)">A1</text>
<text x="109.9" y="154.2" transform="rotate(-90 109.9 154.2)">A0</text>
<text x="114.9" y="154.2" transform="rotate(-90 114.9 154.2)">AREF</text>
<text x="120" y="154.2" transform="rotate(-90 120 154.2)">IOREF</text>
<text x="125.1" y="154.2" transform="rotate(-90 125.1 154.2)">RESET</text>
<text x="127.9" y="150.7">+5V</text>
</g>
</svg>
